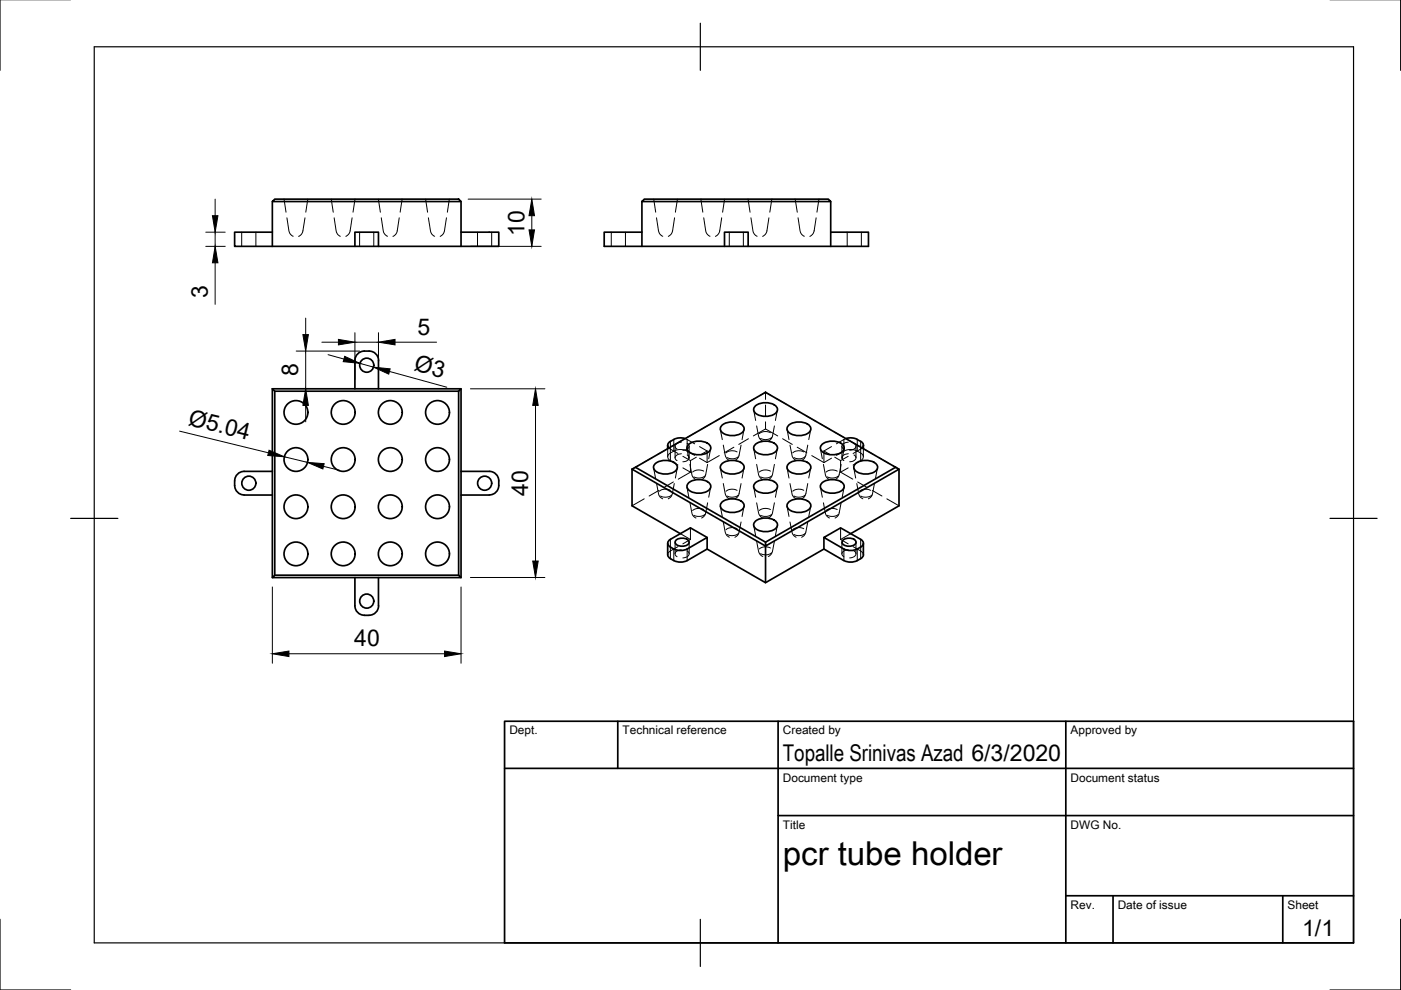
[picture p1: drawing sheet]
<svg xmlns="http://www.w3.org/2000/svg" width="297mm" height="210mm" viewBox="0 0 297 210" stroke-linecap="round" stroke-linejoin="round" font-family="sans-serif">
<!-- layer: Visible -->
<g fill="none" stroke="#000" stroke-width=".36">
<path d="M57.7 49.2h-8v3h56v-3h-8M57.7 42.7l.6-.5h38.9l.5 .5zM57.7 42.7v9.5M75.2 52.2v-3h5v3M97.7 42.7v9.5M136.1 49.2h-8v3h56v-3h-8M136.1 42.7l.5-.5h39l.5 .5zM136.1 42.7v9.5M153.6 52.2v-3h5v3M176.1 42.7v9.5M78.3 74.4a2.28 2.28 0 0 0-3.1 2v6M78.3 74.4a2 2 0 0 1 2 2l-.1 6"/>
<path d="M51.8 99.9h5.9M51.8 99.9a2 2 0 0 0-2 2M57.7 82.4l.6 .5v39.1M57.7 82.4h40l-.5 .5v39.1M57.7 82.4v40.1M58.3 82.9h38.9M97.7 99.9h6a2 2 0 0 1 2 2 2.27 2.27 0 0 1-2 3l-6 .1M97.7 82.4v40.1M134 99.5l.7-.4 27.6 15.8M134 99.5v7.7l10.3 5.9M134 99.5l28.3 16.3v7.7M134.7 99.1l27.6-15.9 27.6 15.9"/>
<path d="M138.9 98.3a3.5 3.5 0 0 1 4.6 .4 1.26 1.26 0 0 1-1.2 1.6 3.4 3.4 0 0 1-3.7-.9v-.7zM141.6 94.4v.7M142.1 93.6a.84 .84 0 0 0-.3 1.4M145.3 93l-1-.2a3.5 3.5 0 0 0-2.2 .8M146 94.3a3.5 3.5 0 0 1 4.6 .3 1.26 1.26 0 0 1-1.2 1.6 3.4 3.4 0 0 1-3.7-.9v-.7zM153 98.3a3.5 3.5 0 0 1 4.7 .4 1.26 1.26 0 0 1-1.2 1.6 3.4 3.4 0 0 1-3.7-.9v-.7zM153 90.2a3.5 3.5 0 0 1 4.7 .3 1.26 1.26 0 0 1-1.2 1.7 3.4 3.4 0 0 1-3.7-.9v-.8zM160.1 94.3a3.5 3.5 0 0 1 4.7 .3 1.26 1.26 0 0 1-1.2 1.6 3.4 3.4 0 0 1-3.7-.9v-.7zM160.1 86.1a3.5 3.5 0 0 1 4.7 .4 1.26 1.26 0 0 1-1.2 1.6 3.4 3.4 0 0 1-3.7-.9v-.7zM167.2 98.3a3.5 3.5 0 0 1 4.6 .4 1.26 1.26 0 0 1-1.2 1.6 3.4 3.4 0 0 1-3.7-.9v-.7zM167.2 90.2a3.5 3.5 0 0 1 4.6 .3 1.26 1.26 0 0 1-1.2 1.7 3.4 3.4 0 0 1-3.7-.9v-.8zM174.3 94.3a3.5 3.5 0 0 1 4.6 .3 1.26 1.26 0 0 1-1.2 1.6 3.4 3.4 0 0 1-3.7-.9v-.7z"/>
<path d="M179.4 93l1-.2a3.4 3.4 0 0 1 2.1 .8M181.3 98.3a3.5 3.5 0 0 1 4.7 .4 1.26 1.26 0 0 1-1.2 1.6 3.4 3.4 0 0 1-3.7-.9v-.7zM182.5 93.6a.84 .84 0 0 1 .3 1.4M183 94.4v.7M190.6 99.5v7.7l-10.2 5.9M49.7 102v.9M49.8 102.9a2 2 0 0 0 2 2M51.8 105h5.9M141.6 115.2v2.7l.3 .4 1 .6M142.9 118.8l1.4 .4 1.4-.4M143.3 114.6a1.95 1.95 0 0 1 2.8 .2 1.29 1.29 0 0 1-1.7 1 1.14 1.14 0 0 1-1.3-1zM145.7 118.9l4.2-2.5 12.4 7.1 12.4-7.1 4.2 2.5"/>
<path d="M146 102.4a3.5 3.5 0 0 1 4.6 .4 1.26 1.26 0 0 1-1.2 1.6 3.4 3.4 0 0 1-3.7-.9v-.7zM149.9 114l-3.5-2.1-4.3 2.5a.86 .86 0 0 0-.5 .8 .86 .86 0 0 0 .5 .8 3.3 3.3 0 0 0 3.6 .4l4.2-2.4v2.4M153 106.5a3.5 3.5 0 0 1 4.7 .3 1.26 1.26 0 0 1-1.2 1.7 3.4 3.4 0 0 1-3.7-.9v-.8zM160.1 110.6a3.5 3.5 0 0 1 4.7 .3 1.26 1.26 0 0 1-1.2 1.6 3.4 3.4 0 0 1-3.7-.9v-.7zM160.1 102.4a3.5 3.5 0 0 1 4.7 .4 1.26 1.26 0 0 1-1.2 1.6 3.4 3.4 0 0 1-3.7-.9v-.7zM162.3 114.9l27.6-15.8 .7 .4-28.3 16.3zM167.2 106.5a3.5 3.5 0 0 1 4.6 .3 1.26 1.26 0 0 1-1.2 1.7 3.4 3.4 0 0 1-3.7-.9v-.8zM174.3 102.4a3.5 3.5 0 0 1 4.6 .4 1.26 1.26 0 0 1-1.2 1.6 3.4 3.4 0 0 1-3.7-.9v-.7zM174.7 114l3.5-2.1 4.3 2.5a.86 .86 0 0 1 .6 .8 .86 .86 0 0 1-.6 .8 3.3 3.3 0 0 1-3.6 .4zM174.7 114v2.4M178.7 114.6a1.95 1.95 0 0 1 2.8 .2 1.29 1.29 0 0 1-1.7 1 1.14 1.14 0 0 1-1.3-1zM178.9 118.8l1.5 .4 1.4-.4"/>
<path d="M183 115.2v2.4M183.1 117.6l-.1 .3a2.1 2.1 0 0 1-1.2 1M57.7 122.5l.6-.5h38.9l.5 .5zM75.2 122.5v5.9a2 2 0 0 0 2 2l1.1 .1M80.2 122.5l.1 5.9a2 2 0 0 1-2 2"/>
<circle cx="77.8" cy="77.4" r="1.49"/>
<circle cx="62.8" cy="87.4" r="2.52"/>
<circle cx="62.8" cy="97.4" r="2.52"/>
<circle cx="72.8" cy="87.4" r="2.52"/>
<circle cx="72.8" cy="97.4" r="2.52"/>
<circle cx="82.8" cy="97.4" r="2.52"/>
<circle cx="82.8" cy="87.4" r="2.52"/>
<circle cx="92.8" cy="87.4" r="2.52"/>
<circle cx="92.8" cy="97.4" r="2.52"/>
<circle cx="52.8" cy="102.4" r="1.49"/>
<circle cx="62.8" cy="117.4" r="2.52"/>
<circle cx="62.8" cy="107.4" r="2.52"/>
<circle cx="72.8" cy="117.4" r="2.52"/>
<circle cx="72.8" cy="107.4" r="2.52"/>
<circle cx="82.8" cy="117.4" r="2.52"/>
<circle cx="82.8" cy="107.4" r="2.52"/>
<circle cx="92.8" cy="117.4" r="2.52"/>
<circle cx="92.8" cy="107.4" r="2.52"/>
<circle cx="102.8" cy="102.4" r="1.49"/>
<circle cx="77.8" cy="127.4" r="1.49"/>
</g>
<!-- layer: Hidden -->
<g fill="none" stroke="#000" stroke-width=".21">
<path d="M51.2 49.2v3M54.3 49.2v3M60.2 42.2l.4 2.8M60.8 46.2l.5 3 .3 .5 .6 .4M64.7 46.2l-.5 3-.3 .5-.6 .4M65.3 42.2l-.5 2.8M70.2 42.2l.5 2.8M70.8 46.2l.5 3 .3 .5 .6 .4M74.7 46.2l-.5 3-.3 .5-.6 .4M75.3 42.2l-.5 2.8M76.2 49.2v3M79.2 49.2v3"/>
<path d="M80.2 42.2l.4 2.8M80.8 46.2l.5 3 .3 .5 .6 .4M84.6 46.2l-.4 3-.3 .5-.6 .4M85.3 42.2l-.5 2.8M90.2 42.2l.5 2.8M90.8 46.2l.5 3 .3 .5 .6 .4M94.7 46.2l-.6 3-.2 .5-.6 .4M95.3 42.2l-.5 2.8M101.2 49.2v3M104.2 49.2v3M129.6 49.2v3M132.6 49.2v3"/>
<path d="M138.6 42.2l.4 2.8M139.2 46.2l.5 3 .3 .5 .5 .4M143 46.2l-.5 3-.3 .5-.5 .4M143.6 42.2l-.4 2.8M148.6 42.2l.4 2.8M149.2 46.2l.5 3 .3 .5 .5 .4M153 46.2l-.5 3-.3 .5-.5 .4M153.6 42.2l-.4 2.8M154.6 49.2v3M157.6 49.2v3M158.6 42.2l.4 2.8M159.2 46.2l.5 3 .3 .5 .5 .4"/>
<path d="M163 46.2l-.5 3-.3 .5-.5 .4M163.6 42.2l-.4 2.8M168.6 42.2l.4 2.8M169.2 46.2l.5 3 .3 .5 .5 .4M173 46.2l-.5 3-.2 .5-.6 .4M173.6 42.2l-.4 2.8M179.6 49.2v3M182.6 49.2v3M135.3 98.8l-1.3 .7M138.3 97l-2 1.2M138.6 99.2l.4 2.2M141.5 95.2l-2.1 1.2"/>
<path d="M141.6 95.1v1.8M141.8 95l1.9 1.2M143.1 94.6v2.5M143.6 99.2l-.4 2.2M144.5 96.2a.96 .96 0 0 0-1 .3 .96 .96 0 0 0-.2 1l.3 .2M144.5 93.8a1.03 1.03 0 0 0-1.3 1.1l.4 .3M144.5 93.4l-2 1.2M144.8 99.2l1.6 .9M144.8 96.7l1.6 1M145.3 93l2 1.1M145.6 95.2l.4 2.1M145.7 96.4a.74 .74 0 0 1 .4 .9 .74 .74 0 0 1-.8 .5l-.5 .1"/>
<path d="M145.7 94a.74 .74 0 0 1 .4 .9 .74 .74 0 0 1-.8 .5l-.5 .1M146.1 94.6v2.5M146.3 98.5l.4 2.4 .3 .4 .6 .4M146.4 97.7v2.4M147.3 96.6l-1.6-1a3.3 3.3 0 0 0-4.1 1v.5l.3 .4 1.8 1.1M147.6 96.9l-1.2 .8M147.6 91.6l-2 1.2M148.3 97.1l1.6 1M148.3 94.7l1.6 .9M149.9 95.6v2.5M149.9 95.6l-1.2 .7M150 98.5l-.4 2.4-.3 .4-.6 .4"/>
<path d="M150.7 95.2l-.4 2.1M150.7 89.8l-2 1.2M152.5 96.6l-2.6 1.5M152.7 91.1l.4 2.1M152.7 99.2l.4 2.2M153.4 94.4l.4 2.4 .3 .5 .5 .3M153.8 88.1l-2 1.2M155.6 94.8l-2.1 1.2M156.9 86.3l-2 1.2M157.1 94.4l-.5 2.4-.3 .5-.5 .3M157.7 91.1l-.4 2.1M157.7 99.2l-.4 2.2"/>
<path d="M158.7 93l-2.1 1.2M159.8 87l.4 2.1M159.8 95.2l.4 2.1M160 84.5l-2 1.2M160.4 90.3l.5 2.4 .3 .5 .5 .3M160.4 98.5l.5 2.4 .5 .6 .3 .2M162.3 90.9l2.6 1.5M162.3 90.9l-2.6 1.5M162.3 83.2v1.5M162.3 85.9v2.4M162.3 89.4v1.5M162.3 83.2l1.3 .7"/>
<path d="M162.3 83.2l-1.2 .7M164.2 90.3l-.5 2.4-.3 .5-.5 .3M164.2 98.5l-.5 2.4-.3 .4-.5 .4M164.6 84.5l2 1.2M164.8 87l-.4 2.1M164.8 95.2l-.4 2.1M165.9 93l2.1 1.2M166.9 91.1l.4 2.1M166.9 99.2l.4 2.2M167.5 94.4l.5 2.4 .3 .5 .5 .3M167.7 86.3l2 1.2M169 94.8l2.1 1.2"/>
<path d="M170.8 88.1l2 1.2M171.3 94.4l-.5 2.4-.3 .5-.6 .3M171.9 91.1l-.4 2.1M171.9 99.2l-.4 2.2M172.1 96.6l2.6 1.5M173.9 89.8l2 1.2M173.9 95.2l.4 2.1M174.6 98.5l.4 2.4 .3 .4 .6 .4M174.7 95.6v2.5M174.7 95.6l1.2 .7M176.3 97.1l-1.6 1M176.3 94.7l-1.6 .9"/>
<path d="M177 96.9l1.2 .8v2.4M177 91.6l2 1.2M177.3 96.6l1.6-1a3.3 3.3 0 0 1 4.1 1v.5l-.3 .4-1.8 1.1M178.3 98.5l-.4 2.4-.3 .4-.6 .4M178.5 94.6v2.5M179 95.2l-.4 2.1M179.3 93l-2 1.1M179.8 99.2l-1.6 .9M179.8 96.7l-1.6 1M179.9 96.2a.97 .97 0 0 0-1 .3 .97 .97 0 0 0-.2 1l.2 .2M179.9 93.8a1.03 1.03 0 0 0-1.3 1.1l.3 .3M180.1 93.4l2 1.2"/>
<path d="M181 99.2l.4 2.2M181.1 96.4a.74 .74 0 0 1 .3 .9 .74 .74 0 0 1-.7 .5l-.6 .1M181.1 94a.74 .74 0 0 1 .3 .9 .74 .74 0 0 1-.7 .5l-.6 .1M181.5 94.6v2.5M182.8 95l-1.9 1.2M183 95.1v1.8M183.2 95.2l2 1.2M186 99.2l-.4 2.2M186.3 97l2 1.2M189.4 98.8l1.2 .7M136.6 105.8l-2.6 1.4M139.2 102.5l.5 2.4 .3 .5 .5 .4"/>
<path d="M139.7 104l-2.1 1.2M142.8 102.2l-2.1 1.2M143 102.5l-.5 2.4-.3 .5-.5 .4M143.1 115v2.4M143.7 115.9l-1.8 1.1-.3 .6M144.3 113.1l2.1 1.3M144.5 116.6a1.03 1.03 0 0 0-1.3 1.1l.4 .3M145.6 103.3l.4 2.1M145.7 116.8a.74 .74 0 0 1 .4 .9 .74 .74 0 0 1-.8 .5l-.5 .1M146.1 115v2.4M146.3 106.6l.4 2.4 .3 .5 .6 .3M146.4 114.4l-1.6 .9"/>
<path d="M146.4 100.1l-2.6 1.5M146.4 111.9v2.5M150 106.6l-.4 2.4-.3 .5-.6 .3M150.7 103.3l-.4 2.1M152.7 107.4l.4 2.1M153.4 102.5l.4 2.4 .3 .5 .5 .4M153.4 110.7l.4 2.4 .3 .5 .5 .3M157.1 102.5l-.5 2.4-.3 .5-.5 .4M157.1 110.7l-.5 2.4-.3 .5-.5 .3M157.7 107.4l-.4 2.1M159.8 103.3l.4 2.1M159.8 111.4l.4 2.2"/>
<path d="M160.4 106.6l.5 2.4 .5 .7 .3 .1M160.4 114.8l.5 2.4 .5 .6 .3 .2M164.2 106.6l-.5 2.4-.3 .5-.5 .3M164.2 114.8l-.5 2.4-.3 .4-.5 .4M164.8 103.3l-.4 2.1M164.8 111.4l-.4 2.2M166.9 107.4l.4 2.1M167.5 102.5l.5 2.4 .3 .5 .5 .4M167.5 110.7l.5 2.4 .3 .5 .5 .3M171.3 102.5l-.5 2.4-.3 .5-.6 .4M171.3 110.7l-.5 2.4-.3 .5-.6 .3M171.9 107.4l-.4 2.1"/>
<path d="M173.9 103.3l.4 2.1M174.6 106.6l.4 2.4 .3 .5 .6 .3M178.2 100.1l2.6 1.5M178.2 114.4l1.6 .9M178.2 111.9v2.5M178.3 106.6l-.4 2.4-.3 .5-.6 .3M178.5 115v2.4M179 103.3l-.4 2.1M179.9 116.6a1.04 1.04 0 0 0-1.3 1.1l.3 .3M180.4 113.1l-2.2 1.3M180.9 115.9l1.6 .9 .4 .4 .1 .4M181.1 116.8a.74 .74 0 0 1 .3 .9 .74 .74 0 0 1-.7 .5l-.6 .1"/>
<path d="M181.5 115v2.4M181.7 102.5l.4 2.4 .3 .5 .5 .4M181.8 102.2l2.1 1.2M184.9 104l2.1 1.2M185.4 102.5l-.5 2.4-.3 .5-.5 .4M188 105.8l2.6 1.4"/>
</g>
<!-- layer: Hidden Narrow -->
<g fill="none" stroke="#000" stroke-width=".21">
<path d="M142.1 93.6v4.1M142.9 93.2v2.4M145.7 93.2v2.4M149.2 99.9a2.18 2.18 0 0 0-2.3 .2M156.3 95.8a2.13 2.13 0 0 0-2.4 .2M156.5 96.8a2.11 2.11 0 0 1-2.3 .2M163.3 91.8a2.14 2.14 0 0 0-2.3 .1M163.3 99.9a2.14 2.14 0 0 0-2.3 .2M163.6 92.8a2.21 2.21 0 0 1-2.4 .2M170.4 95.8a2.09 2.09 0 0 0-2.3 .2M170.7 96.8a2.07 2.07 0 0 1-2.4 .2M177.5 99.9a2.17 2.17 0 0 0-2.3 .2"/>
<path d="M178.9 93.2v2.4M181.8 93.2v2.4M182.5 93.6v4.1M142.1 104a2.17 2.17 0 0 0-2.3 .2M142.1 114.4v1.6M142.4 105a2.18 2.18 0 0 1-2.4 .2M149.2 108a2.18 2.18 0 0 0-2.3 .2M149.5 100.9a2.22 2.22 0 0 1-2.4 .2M149.5 109.1a2.22 2.22 0 0 1-2.4 .2M156.3 104a2.18 2.18 0 0 0-2.4 .2M156.3 112.1a2.18 2.18 0 0 0-2.4 .2M156.5 105a2.22 2.22 0 0 1-2.3 .2"/>
<path d="M156.5 113.1a2.22 2.22 0 0 1-2.3 .2M163.3 108a2.14 2.14 0 0 0-2.3 .2M163.3 116.2a2.14 2.14 0 0 0-2.3 .2M163.6 100.9a2.21 2.21 0 0 1-2.4 .2M163.6 109.1a2.21 2.21 0 0 1-2.4 .2M163.6 117.2a2.15 2.15 0 0 1-2.4 .2M170.4 104a2.14 2.14 0 0 0-2.3 .2M170.4 112.1a2.14 2.14 0 0 0-2.3 .2M170.7 105a2.18 2.18 0 0 1-2.4 .2M170.7 113.1a2.18 2.18 0 0 1-2.4 .2M177.5 108a2.17 2.17 0 0 0-2.3 .2M177.8 100.9a2.22 2.22 0 0 1-2.4 .2"/>
<path d="M177.8 109.1a2.22 2.22 0 0 1-2.4 .2M182.5 114.4v1.6M184.6 104a2.18 2.18 0 0 0-2.4 .2M184.8 105a2.22 2.22 0 0 1-2.3 .2"/>
</g>
<!-- layer: Visible Narrow -->
<path d="M142.1 116v2.4M142.9 116.4v2.5M145.7 116.4v2.5M178.9 116.4v2.5M181.8 116.4v2.5M182.5 116v2.4" fill="none" stroke="#000" stroke-width=".21"/>
<!-- layer: Hidden -->
<circle cx="162.3" cy="83.2" r=".08" fill="#000" stroke="#000" stroke-width=".21"/>
<!-- layer: Border -->
<path d="M0 -.1v15M297 -.1v15M20 9.9h267v190h-267zM148.5 4.9v10M15 109.9h10M282 109.9h10M0 194.9v15h15M148.5 194.9v10M297 194.9v15h-15" fill="none" stroke="#000" stroke-width=".25"/>
<!-- layer: TitleBlock -->
<path d="M107 152.9h180v47h-180zM131 152.9v10M165 152.9v47M226 152.9v47M107 162.9h180M165 172.9h122M226 189.9h61M236 189.9v10M272 189.9v10" fill="none" stroke="#000" stroke-width=".36"/>
<!-- layer: Dimensions -->
<g fill="none" stroke="#000" stroke-width=".21">
<path d="M43.6 52.2h4.2M43.6 49.2h4.2M45.6 42.2v3.5M45.6 49.2v3M45.6 55.7v8.8M99.3 42.2h15.4M99.7 52.2h15M112.8 45.7v3M62.8 74.4h13.4M64.8 67.5v3.4M64.8 74.4v8M68.2 72.6h3.6"/>
<path d="M69.6 75.2l3.3 .9M75.2 70.5v9.9M75.2 72.6h5M76.3 77l2.9 .8M80.2 70.5v9.9M82.6 78.8l12.1 3.3M83.8 72.6h8.8M38.1 91.4l18.8 4.6M60.3 96.9l4.9 1.1M64.8 86v3.4M68.6 98.9l3.4 .8M99.7 82.4h15.8"/>
<path d="M113.5 86v32.9M57.7 124.5v16.1M61.3 138.6h33M97.7 124.5v16.1M99.7 122.4h15.8"/>
</g>
<g fill="#000" stroke="#000" stroke-width=".21">
<path d="M45 45.7h1.2l-.6 3.5zM45.6 52.2l.6 3.5h-1.2zM112.8 42.2l.5 3.5h-1.1zM112.2 48.7h1.1l-.5 3.5zM64.2 70.9h1.2l-.6 3.5zM71.8 72l3.4 .6-3.4 .5zM73.1 75.6l3.2 1.4-3.5-.3zM79.2 77.8l3.5 .4-.3 1.1zM80.2 72.6l3.6-.6v1.1zM57 95.5l3.3 1.4-3.5-.3zM64.8 82.4l.6 3.6h-1.2zM65.2 98l3.5 .3-.2 1.1z"/>
<path d="M113.5 82.4l.6 3.6h-1.2zM112.9 118.9h1.2l-.6 3.5zM57.7 138.6l3.6-.6v1.2zM94.3 138l3.4 .6-3.4 .6z"/>
</g>
<text font-size="7" x="166" y="183.4">pcr tube holder</text>
<g font-size="4.9">
<text x="111.2" y="50.1" transform="rotate(-90 111.2 50.1)">10</text>
<text x="44.1" y="63.2" transform="rotate(-90 44.1 63.2)">3</text>
<text x="88.5" y="71">5</text>
<text x="63.2" y="79.8" transform="rotate(-90 63.2 79.8)">8</text>
<text x="87.6" y="78.5" transform="rotate(15 87.6 78.5)">Ø3</text>
<text x="39.7" y="90.1" transform="rotate(14 39.7 90.1)">Ø5.04</text>
<text x="112" y="105.1" transform="rotate(-90 112 105.1)">40</text>
<text x="75.1" y="137">40</text>
<text x="166" y="161.4">Topalle Srinivas Azad 6/3/2020</text>
<text x="276.1" y="198.5">1/1</text>
</g>
<g font-size="2.5">
<text x="108" y="155.7">Dept.</text>
<text x="132" y="155.7">Technical reference</text>
<text x="166" y="155.7">Created by</text>
<text x="227" y="155.7">Approved by</text>
<text x="166" y="165.7">Document type</text>
<text x="227" y="165.7">Document status</text>
<text x="166" y="175.7">Title</text>
<text x="227" y="175.7">DWG No.</text>
<text x="227" y="192.7">Rev.</text>
<text x="237" y="192.7">Date of issue</text>
<text x="273" y="192.7">Sheet</text>
</g>
</svg>
